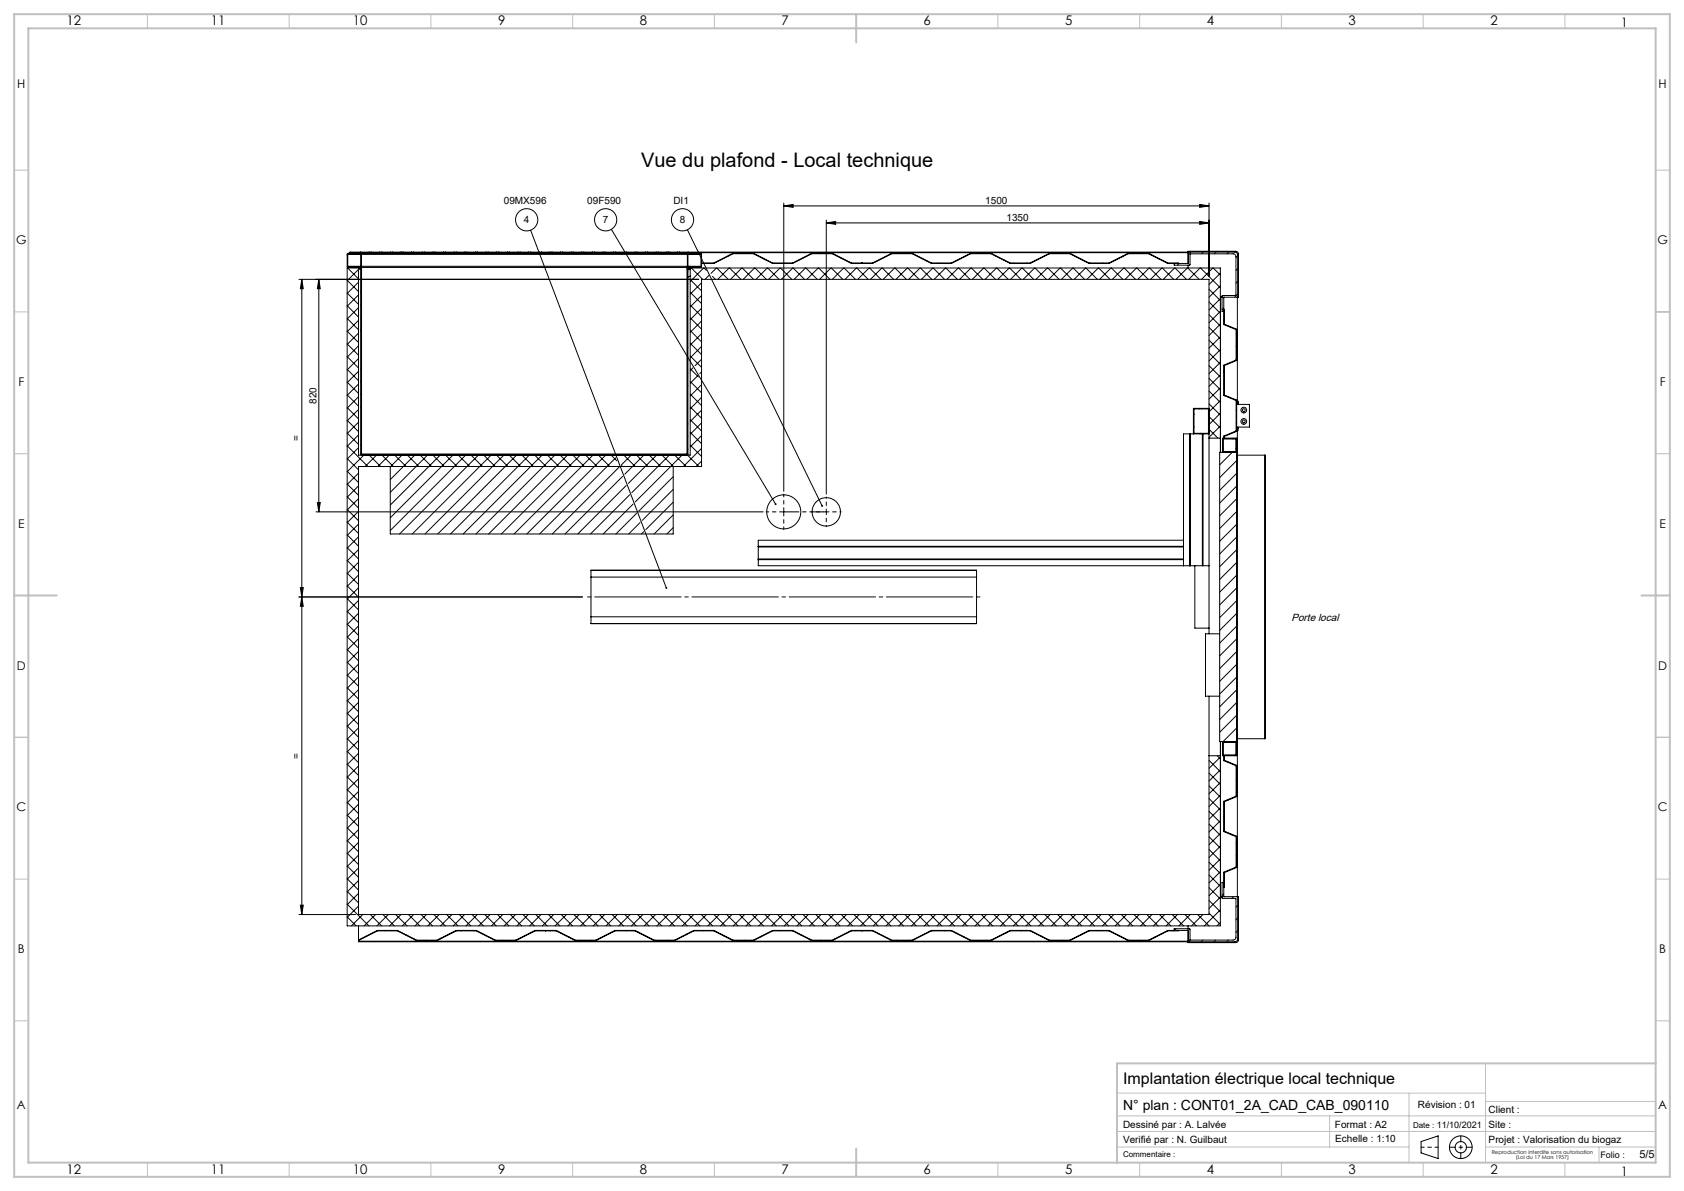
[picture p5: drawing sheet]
<svg xmlns="http://www.w3.org/2000/svg" width="594mm" height="420mm" viewBox="0 0 594 420" stroke-linecap="round" stroke-linejoin="round" font-family="sans-serif">
<g fill="none" stroke="#000" stroke-width=".35">
<path d="M276.5 72.6l3.3-.5v1zM276.5 71.6v101.7M276.5 72.6h150M291.5 78.6l3.3-.5v1zM291.5 77.6v96.7M291.5 78.6h135M423.2 72.1l3.3 .5-3.3 .5zM423.2 78.1l3.3 .5-3.3 .5zM426.5 71.6v25.9M105.5 98.5h141M106.5 98.5v224M106.5 98.5l.5 3.3h-1z"/>
<path d="M112.5 98.5v82M112.5 98.5l.5 3.3h-1zM122.5 98.8l4 4M122.5 94.5v232h308v-65M122.5 94.5h4M122.5 94.5h.1M122.6 89.4l124.5-.1 .4 .4v4.2l-.4 .4h-124.2l-.4-.4zM122.6 94.5l3.9 3.8M122.7 89.7l.2-.2h4.2l.2 .2M122.7 93.9l.2 .2M122.7 89.7v4.2M122.7 89.7h4.6"/>
<path d="M122.7 93.9h4.6M122.7 89.8l-.2 .2M122.9 94.1l-.2 .2M123.2 89.3l-.2 .2M123.6 88.9l-.1 .1M126.5 94.3v66.2h117v-66h187v65M126.5 89.2v.1M126.5 94.9h.8M126.5 94.7h.8M126.5 95l-4 4M126.5 99.5l-4 4M127.1 89.3l.4 .4"/>
<path d="M127.2 88.9v.3M127.3 93.9l-.2 .2h-4.2M127.3 94.3v65.8l.4 .4M127.3 89.7v4.2M127.4 89.6l-.1 .1M127.5 93.9l-.4 .4M127.5 94.3v65.8l.2 .2M127.5 89.7v4.2M127.5 89.7h115M127.5 93.9h115M127.5 94.9h.1M127.5 94.7h.1"/>
<path d="M127.5 94.3v65.8M130.2 88.9v.3M131 88.9v.3M134 88.9v.3M134.7 88.9v.3M137.7 88.9v.3M138.5 88.9v.3M141.5 88.9v.3M141.5 88.9v.1M141.9 89.2v.1M142.2 88.9v.3M143 89.2v.1"/>
<path d="M145.2 88.9v.3M146 89l-.3 .2M146 88.9v.3M149 88.9v.3M149.7 88.9v.3M152.7 88.9v.3M153.5 88.9v.3M156.5 88.9v.3M157.2 88.9v.3M160.2 88.9v.3M161 88.9v.3M164 88.9v.3"/>
<path d="M164.7 88.9v.3M167.7 88.9v.3M168.5 88.9v.3M168.5 88.9l-.3 .3M171.5 88.9v.3M172.2 88.9v.3M175.2 88.9v.3M176 88.9v.3M179 88.9v.3M179.7 88.9v.3M182.7 88.9v.3M183.5 88.9v.3"/>
<path d="M184.4 89.2v.1M185.5 89.2v.1M186.5 88.9v.3M187.2 81.2l47.8 126.1M187.2 88.9v.3M190.2 88.9v.3M191 88.9v.3M194 88.9v.3M194.7 88.9v.3M197.7 88.9v.3M198.5 88.9v.3M201.5 88.9v.3"/>
<path d="M202.2 88.9v.3M205.2 88.9v.3M206 88.9v.3M209 88.9v.3M209.7 88.9v.3M212.7 88.9v.3M213.5 88.9v.3M215.6 80.9l58 96.9M216.5 88.9v.3M217.2 88.9v.3M220.2 88.9v.3M221 88.9v.3"/>
<path d="M224 88.9v.3M224.7 88.9v.3M226.9 89.2v.1M227.7 88.9v.3M228 89.2v.1M228.5 88.9v.3M231.5 88.9v.3M232.2 88.9v.3M235.2 88.9v.3M235.8 88.9l-.3 .3M236 88.9v.3M239 88.9v.3"/>
<path d="M239.7 88.9v.3M242.4 94.3v65.8M242.4 94.9h.1M242.4 94.7h.1M242.5 93.9l.4 .4M242.5 94.3v65.8l-.2 .2M242.5 89.7v4.2M242.5 95h-.1M242.5 97.8l-.1 .1M242.5 81l47.5 97.4M242.7 95.6l-.2 .2M242.7 93.9l.2 .2h4.2l.2-.2"/>
<path d="M242.7 89.7l.2-.2h4.2l.2 .2M242.7 94.3v65.8l-.4 .4M242.7 89.7v4.2M242.7 89.7h4.6M242.7 93.9h4.6M242.7 94.9h.8M242.7 94.7h.8M242.7 88.9v.3M242.9 89.3l-.4 .4M243.5 98.6l4 4M243.5 97.4l-.8 .3M243.7 94.5l-.2 .3"/>
<path d="M243.9 94.5l4 4M244.1 94.1l-.2 .2M246.5 88.9v.3h-123v-.3h295.6M246.5 89.1h172.6M247.3 89.7v4.2M247.5 92.9h4.3l6.8-3.4h7.1l6.8 3.4h7.1l6.8-3.4h7.1l6.8 3.4h7.5l6.8-3.4h7.1l6.8 3.4h7.1l6.8-3.4h7.1l6.8 3.4h7.1l6.8-3.4h7.1l6.8 3.4h7.1l6.8-3.4h7.1l6.8 3.4h7.1l.2-.2 .1-3.8h16.3a1 1 0 0 1 1 1v14.7l-.2 .2M247.5 92.7h4.3l6.8-3.4h7.2l6.8 3.4h7l6.8-3.4h7.2l6.8 3.4h7.4l6.8-3.4h7.2l6.8 3.4h7l6.8-3.4h7.2l6.8 3.4h7l6.8-3.4h7.2l6.8 3.4h7l6.8-3.4h7.2l6.8 3.4 3.7 .2M247.5 99.7l-4 4M248.2 94.5l-4.7 4.7M248.4 94.5l.8 .8M250 92.7l-.2 .2M250 97.1l-1.3 1.4"/>
<path d="M251.3 97.5l1.1 1M252.7 94.5l-1.9 1.9M252.8 94.5l4 4M257.2 94.5l-4 4M257.2 90l-.4 .4M257.3 94.5l4 4M261.7 94.5l-4 4M261.8 94.5l4 4M262.4 89.3l-.2 .2M266.2 94.5l-4 4M266.3 94.5l4 4M266.5 89.7l-.1 .1"/>
<path d="M269.5 91.2l-.1 .1M270.6 94.5l-4 4M270.8 94.5l4 4M272.5 92.7l-.2 .1M275.1 94.5l-4 4M275.3 94.5l4 4M276.9 92.7l-.2 .2M279.6 94.5l-4 4M279.8 94.5l4 4M283.3 90.9l-.4 .3M284.1 94.5l-4 4M284.3 94.5l4 4"/>
<path d="M288.6 94.5l-4 4M288.8 94.5l4 4M289.3 89.3l-.1 .2M293.1 94.5l-4 4M293.3 94.5l4 4M293.7 89.4l-.1 .1M296.7 90.9l-.1 .1M297.6 94.5l-4 4M297.7 94.5l4 4M299.7 92.4l-.1 .1M302.1 94.5l-4 4M302.2 94.5l4 4"/>
<path d="M303.8 92.7l-.1 .2M304.1 92.7v.2M306.6 94.5l-4 4M306.7 94.5l4 4M308.9 92.2l-.4 .3M311.1 94.5l-4 4M311.2 94.5l4 4M315.5 94.5l-4 4M315.7 94.5l4 4M316.3 89.3l-.2 .2M320 94.5l-4 4M320.2 94.5l4 4"/>
<path d="M320.7 89.3l-.1 .2M324.1 90.5l-.1 .1M324.5 94.5l-4 4M324.7 94.5l4 4M327.1 92l-.2 .1M329 94.5l-4 4M329.2 94.5l4 4M330.8 92.7l-.2 .2M333.5 94.5l-4 4M333.7 94.5l4 4M335.3 92.7l-.2 .2M338 94.5l-4 4"/>
<path d="M338.2 94.5l4 4M342.5 94.5l-4 4M342.6 94.5l4 4M343.2 89.3l-.2 .2M347 94.5l-4 4M347.1 94.5l4 4M347.7 89.3l-.2 .2M351.3 90.2l-.1 .1M351.5 94.5l-4 4M351.6 94.5l4 4M354.3 91.7l-.1 .1M356 94.5l-4 4"/>
<path d="M356.1 94.5l4 4M357.7 92.7l-.1 .2M360.5 94.5l-4 4M360.6 94.5l4 4M362.2 92.7l-.1 .2M364.9 94.5l-4 4M365.1 94.5l4 4M369.4 94.5l-4 4M369.6 94.5l4 4M370.1 89.3l-.3 .4M373.9 94.5l-4 4M374.1 94.5l4 4"/>
<path d="M374.6 89.3l-.1 .2M378.4 94.5l-4 4M378.5 89.9l-.1 .1M378.6 94.5l4 4M381.5 91.4l-.1 .1M382.9 94.5l-4 4M383.1 94.5l4 4M384.7 92.7l-.2 .2M387.4 94.5l-4 4M387.5 94.5l4 4M389.2 92.7l-.2 .2M391.9 94.5l-4 4"/>
<path d="M392 94.5l4 4M396.2 90.2l-.4 .4M396.4 94.5l-4 4M396.5 94.5l4 4M400.9 94.5l-4 4M401 94.5l4 4M401.6 89.3l-.2 .2M405.4 94.5l-4 4M405.5 94.5l4 4M405.8 89.6l-.2 .1M408.7 91.1l-.1 .1M409.8 94.5l-4 4"/>
<path d="M410 94.5l4 4M411.7 92.6l-.1 .1M414.2 92.9v.6h5.5l.2-4h15.1a1 1 0 0 1 1 1v13.5l-4.9 .3v5.5h.6M414.3 94.5l-4 4M414.5 94.5l4 4M415.9 92.9l-.6 .6M418.8 94.5l-4 4M419 94.5l4 4M419.1 92.9v-4.3h16.8a1 1 0 0 1 1 1v15.2h-5l-.2 .2v9.4l4.3 1.9v10.6l-4.3 1.9v10.6l4.3 1.9v10.6l-4.3 1.9v.7M419.1 93.5v1M419.9 88.9l-.7 .8M423.3 94.5l-4 4"/>
<path d="M423.5 94.5l7 7M424.4 88.9l-.6 .6M427.8 94.5l-4 4M428 94.5l2.5 2.5M428.9 88.9l-.6 .6M430.5 96.3l-4 4M433.4 88.9l-.6 .6M436.6 90.2l-.6 .6M436.6 94.7l-.6 .6M436.6 99.2l-.6 .6M122.5 116.8l4 4M122.5 112.3l4 4"/>
<path d="M122.5 107.8l4 4M122.5 103.3l4 4M126.5 104l-4 4M126.5 108.5l-4 4M126.5 113l-4 4M126.5 117.5l-4 4M127.5 103l-.2 .2M127.5 107.5l-.2 .2M127.5 112l-.2 .2M127.5 116.5l-.2 .2M242.7 100l-.2 .2M242.7 104.5l-.2 .2"/>
<path d="M242.7 109l-.2 .2M243.5 116.6l4 4M243.5 112.1l4 4M243.5 107.6l4 4M243.5 103.1l4 4M247.5 104.2l-4 4M247.5 108.7l-4 4M247.5 113.2l-4 4M247.5 117.7l-4 4M426.5 120l4 4M426.5 115.5l4 4M426.5 111l4 4"/>
<path d="M426.5 106.5l4 4M426.5 102l4 4M430.5 104.8h.6M430.5 114.3l-4 4M430.5 118.8l-4 4M430.5 100.8l-4 4M430.5 105.3l-4 4M430.5 109.8l-4 4M430.5 104.8v54.7M431.6 104.2l-.5 .5M431.7 109.1h.2v5.2l4.3 1.9v10.9l-4.3 1.9v10.3l4.3 1.9v10.9l-4.3 1.8v.6M431.7 108.6l-.6 .6"/>
<path d="M431.9 112.9l-.2 .2M434 115.2l-.1 .2M436.2 117.5l-.2 .2M436.5 104.8v36.7M436.6 103.7l-1.1 1.1M122.5 139.2l4 4M122.5 134.8l4 4M122.5 130.3l4 4M122.5 125.8l4 4M122.5 121.3l4 4M126.5 130.9l-4 4M126.5 135.4l-4 4"/>
<path d="M126.5 139.9l-4 4M126.5 122l-4 4M126.5 126.4l-4 4M127.5 129.9l-.2 .2M127.5 134.4l-.2 .2M127.5 138.9l-.2 .2M242.7 122.5l-.2 .2M242.7 127l-.2 .2M242.7 131.5l-.2 .2M242.7 136l-.2 .2M243.5 139l4 4M243.5 134.5l4 4"/>
<path d="M243.5 130l2.8 2.9M243.5 125.5l4 4M243.5 121l4 4M244.4 129.7l-.9 1M246.1 132.5l-2.6 2.7M247.5 122.2l-4 4M247.5 126.7l-2.3 2.3M247.5 131.2l-.7 .6M247.5 135.7l-4 4M426.5 137.9l4 4M426.5 133.4l4 4M426.5 128.9l4 4"/>
<path d="M426.5 124.4l4 4M430.5 123.3l-4 4M430.5 127.8l-4 4M430.5 132.3l-4 4M430.5 136.8l-4 4M431.9 130.9l-.2 .2M431.9 135.4l-.2 .2M432.2 139.5l-.1 .1M435.6 127.2l-.4 .3M436.2 122l-.2 .2M436.2 126.5l-.2 .2M122.5 157.2l7.3 7.3"/>
<path d="M122.5 152.7l4 4M122.5 148.2l4 4M122.5 143.7l4 4M126.5 157.9l-4 4M126.5 144.4l-4 4M126.5 148.9l-4 4M126.5 153.4l-4 4M127.5 156.9l-.2 .2M127.5 143.4l-.2 .2M242.7 158.4l-.2 .2M242.7 149.4l-.2 .2M242.7 153.9l-.2 .2"/>
<path d="M243.5 157l4 4M243.5 152.5l4 4M243.5 148l4 4M243.5 143.5l4 4M247.5 153.6l-4 4M247.5 158.1l-6.4 6.4M247.5 140.1l-4 4M247.5 144.6l-4 4M247.5 149.1l-4 4M419.6 153v46.5M419.7 153v46.5M419.8 153v46.5"/>
<path d="M421 145.9l.2 .2M421 150.4l.2 .2M421.2 144.2h5.1v8.6h-5.1zM421.2 146.1l-.2 .1M421.2 150.5l-.2 .2M423.2 153l.2-.2 .2 .2M423.2 144l-.2 .2M423.6 144l.2 .2M424.1 153v46.5M424.2 153v46.5M424.3 153v46.5M426.3 151.2l3.3 3.3"/>
<path d="M426.3 146.7l4.2 4.2M426.5 142.4l4 4M426.5 144h-5.5v9M426.5 153h-9v46.5M426.5 154.5h4M430.5 141.2l-4.2 4.2M430.5 145.7l-4.2 4.2M430.5 150.2l-4 4M431.2 159.5v-5h5v112h-5v-5M431.5 154.8h4.4v4.4h-4.4zM431.5 158.1l-.3 .3M434.9 159.2l-4.7 4.7"/>
<path d="M435.2 154.5l-.3 .3M435.4 140.8l-.1 .1M436.2 144.5l-.2 .2M436.2 149l-.2 .2M436.2 157.9l-.3 .3M436.2 141.5h.5v.6M436.2 159.5h-6v102h6M436.2 142.6h4.5v8h-4.5M436.2 151.1h.5M436.2 142.1h.5M436.5 151.7l-.1 9.4M436.7 151.1v.6h-.5"/>
<path d="M436.7 142.1v.5M436.7 150.6v.5M112 177.2h1l-.5 3.3zM122.5 179.7l4 4M122.5 175.2l4 4M122.5 170.7l4 4M122.5 166.2l4 4M122.5 161.7l4 4M126.5 166.9l-4 4M126.5 171.3l-4 4M126.5 175.8l-4 4M127.5 160.1l.1 .2"/>
<path d="M127.5 160.1l.2 .2M127.5 160.1h114.9M127.7 160.3h114.6M128.5 160.3l-6 6.1M130.3 160.5l4 4M133 160.3l-4.2 4.2M134.7 160.5l4 4M137.5 160.3l-4.2 4.2M137.7 164.5v23.8h99.8v-23.8M139.2 160.5l4 4M141.8 160.5l-4.1 4.1M143.7 160.5l4 4"/>
<path d="M146.3 160.5l-8.6 8.6M148.2 160.5l4 4M151 160.3l-13.3 13.3M152.7 160.5l4 4M155.5 160.3l-17.8 17.8M157.2 160.5l4 4M159.9 160.3l-22.2 22.3M161.7 160.5l4 4M164.4 160.3l-26.7 26.8M166.2 160.5l4 4M168.7 160.5l-27.8 27.8M170.7 160.5l4 4"/>
<path d="M173.2 160.5l-27.8 27.8M175.2 160.5l4 4M177.9 160.3l-28 28M179.6 160.5l4 4M182.4 160.3l-28 28M184.1 160.5l4 4M186.9 160.3l-28 28M188.6 160.5l4 4M191.4 160.3l-28 28M193.1 160.5l4 4M195.7 160.5l-27.8 27.8M197.6 160.5l4 4"/>
<path d="M200.2 160.5l-27.8 27.8M202.1 160.5l4 4M204.8 160.3l-28 28M206.6 160.5l4 4M209.3 160.3l-28 28M211.1 160.5l4 4M213.8 160.3l-28 28M215.6 160.5l2 2M217.2 161.5l-26.9 26.8M218.3 160.3l-.4 .4M218.4 164.7l-23.6 23.6M219.3 164.2l.3 .3"/>
<path d="M219.6 168l-20.3 20.3M220.1 160.5l4 4M220.9 171.2l-17.1 17.1M222.1 174.5l-13.8 13.8M222.6 160.5l-3.4 3.4M223.3 177.8l-10.5 10.5M224.5 160.5l4 4M227.1 160.5l-6.7 6.7M229 160.5l4 4M231.8 160.3l-10.2 10.2M233.5 160.5l4 4M236.3 160.3l-13.4 13.4"/>
<path d="M237.5 168.1l-12.2 12.1M237.5 172.6l-10.9 10.9M237.5 177.1l-9.7 9.7M238 160.5l4 4M240.8 160.3l-16.7 16.7M242.4 160.1v.2M242.4 160.1l-.1 .2M242.5 160.5l4 4M247.5 162.6l-2 1.9M436.2 166.9l-6 6M436.2 171.4l-6 6M436.2 175.9l-6 6"/>
<path d="M436.2 160.5h10v100h-10M436.2 161.1h.2M436.2 162h.2M436.2 162.5h.2M436.4 162.2l-6.2 6.2M436.4 161.1v.9M436.4 162v97.1M111.5 180.5h157.7M122.5 197.6l4 4M122.5 193.1l4 4M122.5 188.6l4 4M122.5 184.1l4 4"/>
<path d="M126.5 184.8l-4 4M126.5 189.3l-4 4M126.5 193.8l-4 4M126.5 198.3l-4 4M126.5 180.3l-4 4M224.6 181l-7.3 7.3M225.8 184.3l-4.1 4M227 187.5l-.8 .8M237.5 181.6l-6.8 6.7M237.5 186.1l-2.3 2.2M267.5 197.4h150M267.5 197.3h150"/>
<path d="M267.5 197.2h150M267.5 192.9h150M267.5 192.8h150M267.5 192.7h150M276.2 180.5h.5M276.5 180.3v.5M291.2 180.5h.5M291.5 180.3v.5M417.5 190.5h-150v9h159M421.5 199.5v22h5M436.2 180.4l-6 6M436.2 184.9l-6 6"/>
<path d="M436.2 189.4l-6 6M436.2 193.9l-6 6M436.2 198.3l-6 6M105.5 210.5h100M106 207.2h1l-.5 3.3zM106.5 210.5l.5 3.3h-1zM122.5 215.6l4 4M122.5 211.1l4 4M122.5 206.6l4 4M122.5 202.1l4 4M126.5 216.2l-4 4M126.5 211.8l-4 4"/>
<path d="M126.5 202.8l-4 4M126.5 207.3l-4 4M208.5 201.1h136v18.8h-136zM208.5 217.5h136M208.5 203.5h136M436.2 202.8l-6 6M436.2 207.3l-6 6M436.2 211.8l-6 6M436.2 216.3l-6 6M122.5 238l4 4M122.5 233.5l4 4M122.5 229l4 4"/>
<path d="M122.5 224.6l4 4M122.5 220.1l4 4M126.5 220.7l-4 4M126.5 225.2l-4 4M126.5 229.7l-4 4M126.5 234.2l-4 4M126.5 238.7l-4 4M426.5 223.5v-125h-179v66h-121v158h300v-77M430.2 223.5h-5v22h5M436.2 220.8l-6 6M436.2 225.3l-6 6M436.2 229.8l-6 6"/>
<path d="M436.2 234.3l-6 6M436.2 238.8l-6 6M122.5 256l4 4M122.5 251.5l4 4M122.5 247l4 4M122.5 242.5l4 4M126.5 243.2l-4 4M126.5 247.7l-4 4M126.5 252.2l-4 4M126.5 256.7l-4 4M436.2 243.2l-6 6M436.2 247.7l-6 6"/>
<path d="M436.2 252.2l-6 6M436.2 256.7l-5 5M436.2 259.1h.2M436.2 258.5h.2M436.2 260h.2M436.4 259.1v.9M436.4 260l.1 56.2M122.5 278.4l4 4M122.5 273.9l4 4M122.5 269.5l4 4M122.5 265l4 4M122.5 260.5l4 4"/>
<path d="M126.5 274.6l-4 4M126.5 279.1l-4 4M126.5 261.1l-4 4M126.5 265.6l-4 4M126.5 270.1l-4 4M426.5 277.1l4 4M426.5 272.6l4 4M426.5 268.1l4 4M426.5 266.5h4M429.3 266.5l1.2 1.1M430.5 271.5l-4 4M430.5 275.9l-4 4"/>
<path d="M430.5 267l-4 4M430.5 261.5v54.7M431.5 261.8h4.4v4.4h-4.4zM431.5 265.9l-.3 .3M431.7 266.5v1.8l4.3 1.8v10.6l-4.3 1.9v10.6l4.3 1.9v10.6l-4.3 1.9v8.4l.2 .2h5v15.2a1 1 0 0 1-1 1h-16.8v-4.3M431.9 266.5v1.6l4.3 1.9v10.9l-4.3 1.8v10.3l4.3 1.9v10.9l-4.3 1.9v5.2h-.2M433.2 268.7l-.1 .1M435.7 266.2l-.3 .3M436.2 265.7l-.3 .3M436.2 270.2l-.2 .2M436.2 274.7l-.2 .2M436.2 279.2l-.2 .2"/>
<path d="M436.2 261.2l-.6 .6M122.5 296.4l4 4M122.5 291.9l4 4M122.5 287.4l4 4M122.5 282.9l4 4M126.5 283.6l-4 4M126.5 288.1l-4 4M126.5 292.6l-4 4M126.5 297.1l-4 4M426.5 299.6l4 4M426.5 295.1l4 4M426.5 290.6l4 4"/>
<path d="M426.5 286.1l4 4M426.5 281.6l4 4M430.5 280.4l-4 4M430.5 284.9l-4 4M430.5 289.4l-4 4M430.5 293.9l-4 4M430.5 298.4l-4 4M431.9 283.5l-.2 .2M431.9 288l-.2 .2M431.9 292.5l-.2 .2M433.6 281.8l-.3 .3M434.6 294.2l-.1 .2"/>
<path d="M436.2 297.1l-.2 .2M106 319.2h1l-.5 3.3zM122.5 318.8l7.6 7.7M122.5 314.4l4 4M122.5 309.9l4 4M122.5 305.4l4 4M122.5 300.9l4 4M126.5 301.6l-4 4M126.5 306l-4 4M126.5 310.5l-4 4M126.5 315l-4 4M126.5 319.5l-4 4"/>
<path d="M426.5 317.5l4 4M426.5 313l4 4M426.5 308.5l4 4M426.5 304l4 4M430.5 316.2h.6M430.5 302.9l-4 4M430.5 307.4l-4 4M430.5 311.9l-4 4M430.5 316.4l-4 4M431.1 311.2v.1M431.7 311.2h-.6v5.5l4.9 .3v13.5a1 1 0 0 1-1 1h-15.1l-.2-4h-5.5v.6M431.7 315.2l-.6 .6"/>
<path d="M431.9 310.5l-.2 .2M435.1 316.2l-.6 .6M436.2 301.6l-.2 .2M436.4 316.2l.2 .2v14.7a1 1 0 0 1-1 1h-16.3l-.1-3.8-.2-.2h-7.1l-6.8 3.4h-7.1l-6.8-3.4h-7.1l-6.8 3.4h-7.1l-6.8-3.4h-7.1l-6.8 3.4h-7.1l-6.8-3.4h-7.1l-6.8 3.4h-7.1l-6.8-3.4h-7.5l-6.8 3.4h-7.1l-6.8-3.4h-7.1l-6.8 3.4h-7.1l-6.8-3.4h-7.1l-6.8 3.4h-7.1l-6.8-3.4h-7.1l-6.8 3.4h-7.1l-6.8-3.4h-7.5l-6.8 3.4h-7.1l-6.8-3.4h-7.1l-6.8 3.4h-7.1l-6.8-3.4h-7.1l-6.6 3.4M436.6 319.2l-.6 .6M105.5 322.5h20M122.5 323.3l3.1 3.2M126.5 331.9v.2h292.6M126.5 326.5v5.4M126.5 331.9h292.6M128 322.5l-4 4M129.5 329.9l-.3 .4"/>
<path d="M130.6 322.5l4 4M132.5 322.5l-4 4M135.1 322.5l4 4M135.8 328.1l-.1 .2M136.9 322.5l-4 4M139.6 322.5l4 4M140.2 328.3l6.8 3.4h7.2l6.8-3.4h7l6.8 3.4h7.2l6.8-3.4h7.4l6.8 3.4h7.2l6.8-3.4h7l6.8 3.4h7.2l6.8-3.4h7l6.8 3.4h7.2l6.8-3.4h7l6.8 3.4h7.2l6.8-3.4h7.4l6.8 3.4h7.2l6.8-3.4h7l6.8 3.4h7.2l6.8-3.4h7l6.8 3.4M140.2 328.3h-7l-6.7 3.4M140.3 328.2l-.1 .1M141.4 322.5l-4 4M143.3 329.7l-.2 .1M144.1 322.5l4 4"/>
<path d="M145.9 322.5l-4 4M146.2 331.2l-.1 .1M148.6 322.5l4 4M150.4 331.5l-.2 .2M150.4 322.5l-4 4M153.1 322.5l4 4M154.9 322.5l-4 4M155.6 330.8l-.4 .4M157.6 322.5l4 4M159.4 322.5l-4 4M162 322.5l4 4M162.8 328.1l-.2 .2"/>
<path d="M163.9 322.5l-4 4M166.5 322.5l4 4M167.3 328.1l-.2 .2M168.4 322.5l-4 4M170.5 329.4l-.1 .1M171 322.5l4 4M172.9 322.5l-4 4M173.5 330.9l-.1 .1M175.5 322.5l4 4M177.3 331.5l-.2 .2M177.4 322.5l-4 4M180 322.5l4 4"/>
<path d="M181.8 331.5l-.2 .2M181.8 322.5l-4 4M184.5 322.5l4 4M186.3 322.5l-4 4M189 322.5l4 4M189.7 328.1l-.1 .2M190.8 322.5l-4 4M192.5 328.1v.2M193.5 322.5l4 4M194.2 328.1l-.2 .2M195.3 322.5l-4 4M197.9 328.9l-.2 .2"/>
<path d="M198 322.5l4 4M199.8 322.5l-4 4M200.8 330.5l-.1 .1M202.5 322.5l4 4M204.2 331.5l-.1 .2M204.3 322.5l-4 4M206.9 322.5l4 4M208.7 331.5l-.1 .2M208.8 322.5l-4 4M211.4 322.5l4 4M213.3 322.5l-4 4M215.9 322.5l4 4"/>
<path d="M216.4 328.4l-.4 .3M217.8 322.5l-4 4M220.4 322.5l4 4M221.1 328.1l-.1 .2M222.3 322.5l-4 4M224.9 322.5l4 4M225.1 328.7l-.1 .1M226.7 322.5l-4 4M228.1 330.2l-.2 .1M229.4 322.5l4 4M231.2 331.5l-.2 .2M231.2 322.5l-4 4"/>
<path d="M233.9 322.5l4 4M235.7 331.5l-.2 .2M235.7 322.5l-4 4M238.4 322.5l4 4M240.2 322.5l-4 4M242.4 329.3l-.3 .3M242.9 322.5l4 4M244.7 322.5l-4 4M247.4 322.5l4 4M248.1 328.1l-.2 .2M249.2 322.5l-4 4M251.8 322.5l4 4"/>
<path d="M252.3 328.4l-.1 .1M253.7 322.5l-4 4M255.3 329.9l-.1 .1M256.3 322.5l4 4M258.2 322.5l-4 4M258.3 331.4l-.1 .1M260.8 322.5l4 4M262.6 331.5l-.2 .2M262.7 322.5l-4 4M265.3 322.5l4 4M267.2 322.5l-4 4M268.5 330.1l-.4 .4"/>
<path d="M269.8 322.5l4 4M271.6 322.5l-4 4M274.3 322.5l4 4M275 328.1l-.1 .2M276.1 322.5l-4 4M278.8 322.5l4 4M279.5 328.1l-.1 .2M280.6 322.5l-4 4M282.5 329.6l-.1 .1M283.3 322.5l4 4M285.1 322.5l-4 4M285.5 331.1l-.1 .1"/>
<path d="M287.8 322.5l4 4M289.5 331.5l-.1 .2M289.6 322.5l-4 4M292.3 322.5l4 4M294.1 322.5l-4 4M294.6 331l-.4 .4M296.7 322.5l4 4M298.6 322.5l-4 4M301.2 322.5l4 4M302 328.1l-.2 .2M303.1 322.5l-4 4M304.1 328.1v.2"/>
<path d="M305.7 322.5l4 4M306.5 328.1l-.2 .2M307.6 322.5l-4 4M309.9 329.2l-.1 .1M310.2 322.5l4 4M312.1 322.5l-4 4M312.9 330.7l-.1 .1M314.7 322.5l4 4M316.5 331.5l-.2 .2M316.5 322.5l-4 4M319.2 322.5l4 4M321 331.5l-.2 .2"/>
<path d="M321 322.5l-4 4M323.7 322.5l4 4M325.5 322.5l-4 4M328.2 322.5l4 4M328.9 328.1l-.2 .2M330 322.5l-4 4M332.7 322.5l4 4M333.4 328.1l-.2 .2M334.5 322.5l-4 4M337.1 328.9l-.1 .1M337.2 322.5l4 4M339 322.5l-4 4"/>
<path d="M340.1 330.4l-.1 .1M341.6 322.5l4 4M343.4 331.5l-.1 .2M343.5 322.5l-4 4M346.1 322.5l4 4M347.9 331.5l-.1 .2M348 322.5l-4 4M350.6 322.5l4 4M352.5 322.5l-4 4M355.1 322.5l4 4M355.4 328.6l-.4 .4M357 322.5l-4 4"/>
<path d="M359.6 322.5l4 4M360.3 328.1l-.1 .2M361.4 322.5l-4 4M364.1 322.5l4 4M364.3 328.6l-.1 .1M365.9 322.5l-4 4M367.3 330.1l-.1 .1M368.6 322.5l4 4M370.4 331.5l-.2 .2M370.4 322.5l-4 4M373.1 322.5l4 4M374.9 331.5l-.2 .2"/>
<path d="M374.9 322.5l-4 4M377.6 322.5l4 4M379.4 322.5l-4 4M381.4 329.5l-.3 .3M382.1 322.5l4 4M383.9 322.5l-4 4M386.5 322.5l4 4M387.3 328.1l-.2 .2M388.4 322.5l-4 4M391 322.5l4 4M391.6 328.3l-.1 .1M392.9 322.5l-4 4"/>
<path d="M394.6 329.8l-.2 .1M395.5 322.5l4 4M397.4 322.5l-4 4M397.5 331.3l-.1 .1M400 322.5l4 4M401.8 331.5l-.2 .2M401.9 322.5l-4 4M404.5 322.5l4 4M406.3 322.5l-4 4M407.5 330.4l-.4 .3M409 322.5l4 4M410.8 322.5l-4 4"/>
<path d="M413.5 322.5l4 4M414.8 327.5l-.7 .8M415.3 322.5l-4 4M415.7 328.1l-3.7 .2-6.8 3.4h-7.2l-6.8-3.4h-7l-6.8 3.4h-7.2M418 322.5l4 4M419.1 326.5v1M419.3 327.5l-.6 .6M419.8 322.5l-4 4M419.8 331.5l-.6 .6M422.5 322.5l4 4M424.3 331.5l-.6 .6M424.3 322.5l-4 4"/>
<path d="M426.5 322l4 4M428.8 331.5l-.6 .6M430.5 320.8l-5.7 5.7M430.5 325.3l-1.2 1.2M433.3 331.5l-.6 .6M436.6 323.7l-.6 .6M436.6 328.2l-.6 .6M501.3 402.6l6-2v8l-6-2z"/>
<circle cx="185.8" cy="77.5" r="3.9"/>
<circle cx="213.6" cy="77.5" r="3.9"/>
<circle cx="240.7" cy="77.5" r="3.9"/>
<circle cx="438.7" cy="148.6" r="1"/>
<circle cx="438.7" cy="144.6" r="1"/>
<circle cx="438.7" cy="144.6" r=".5"/>
<circle cx="438.7" cy="148.6" r=".5"/>
<circle cx="276.5" cy="180.5" r="6"/>
<circle cx="291.5" cy="180.5" r="5"/>
<circle cx="515.3" cy="404.6" r="4"/>
<circle cx="515.3" cy="404.6" r="2"/>
</g>
<path d="M515.3 400.6v8M519.3 404.6h-8" fill="none" stroke="#000" stroke-width=".35" stroke-dasharray="30.5 1.3 1.3 1.3" stroke-dashoffset="28.4"/>
<path d="M501.3 404.6h6" fill="none" stroke="#000" stroke-width=".35" stroke-dasharray="30.5 1.3 1.3 1.3" stroke-dashoffset="29.4"/>
<g fill="none" stroke="#c0c0c0" stroke-width=".35">
<path d="M52 5v5M102 5v5M152 5v5M202 5v5M252 5v5M352 5v5M402 5v5M452 5v5M502 5v5M552 5v5M5 60h5M584 60h5"/>
<path d="M5 110h5M584 110h5M5 160h5M584 160h5M5 260h5M584 260h5M5 310h5M584 310h5M5 360h5M584 360h5M524 375v35M394 385.5h130"/>
<path d="M394 399h190M394 393.5h190M469 393.5v11M497 385.5v24.5M524 388.4h60M52 410v5M102 410v5M152 410v5M202 410v5M252 410v5M352 410v5M394 404.5h103"/>
<path d="M402 410v5M452 410v5M502 410v5M524 404.5h60M552 410v5M564 404.5v5.5"/>
</g>
<path d="M5 5h584v410h-584zM10 10h574v400h-574zM302 5v10M5 210h15M579 210h10M584 375h-190v35M302 405v10" fill="none" stroke="#c0c0c0" stroke-width=".7"/>
<path d="M346.5 210.5h-140" fill="none" stroke="#000" stroke-width=".35" stroke-dasharray="30.5 1.3 1.3 1.3" stroke-dashoffset="-3.3"/>
<path d="M291 180.5h-4.8M291.5 180v-4.7M291.5 181v4.8M292 180.5h4.7" fill="none" stroke="#000" stroke-width=".35" stroke-dasharray="30.5 1.3 1.3 1.3" stroke-dashoffset="30"/>
<path d="M276 180.5h-5.8M276.5 180v-5.7M276.5 181v5.8" fill="none" stroke="#000" stroke-width=".35" stroke-dasharray="30.5 1.3 1.3 1.3" stroke-dashoffset="29.5"/>
<path d="M277 180.5h13.5" fill="none" stroke="#000" stroke-width=".35" stroke-dasharray="30.5 1.3 1.3 1.3" stroke-dashoffset="25.6"/>
<g fill="#000">
<path d="M276.5 72.6l3.3-.5v1zM423.2 72.1l3.3 .5-3.3 .5zM291.5 78.6l3.3-.5v1zM423.2 78.1l3.3 .5-3.3 .5z"/>
<path d="M273.4 177.5l-.1 .5 .5 .1-.2-.3 .2 .3 .1-.5zM289.7 178.2v.4l.4 .1-.1-.3 .2 .3v-.6zM234.8 207.1v.4l.4 .1-.2-.3 .2 .3 .1-.5z"/>
<path d="M106 207.2h1l-.5 3.3zM106.5 98.5l.5 3.3h-1zM112 177.2h1l-.5 3.3zM112.5 98.5l.5 3.3h-1z"/>
<path d="M106.5 210.5l.5 3.3h-1zM106 319.2h1l-.5 3.3z"/>
</g>
<text font-size="7.1" x="226.2" y="58.9">Vue du plafond - Local technique</text>
<text font-size="5.6" x="396.2" y="382.1">Implantation électrique local technique</text>
<text font-size="4.9" x="396.2" y="391.4">N° plan : CONT01_2A_CAD_CAB_090110</text>
<g font-size="4.7">
<text x="23.4" y="9">12</text>
<text x="74.4" y="9">11</text>
<text x="124.4" y="9">10</text>
<text x="175.7" y="9">9</text>
<text x="225.7" y="9">8</text>
<text x="275.7" y="9">7</text>
<text x="325.7" y="9">6</text>
<text x="375.7" y="9">5</text>
<text x="425.7" y="9">4</text>
<text x="475.7" y="9">3</text>
<text x="525.7" y="9">2</text>
<text x="23.4" y="414">12</text>
<text x="74.4" y="414">11</text>
<text x="124.4" y="414">10</text>
<text x="175.7" y="414">9</text>
<text x="225.7" y="414">8</text>
<text x="275.7" y="414">7</text>
<text x="325.7" y="414">6</text>
<text x="375.7" y="414">5</text>
<text x="425.7" y="414">4</text>
<text x="475.7" y="414">3</text>
<text x="525.7" y="414">2</text>
</g>
<g font-size="4.6">
<text x="571.7" y="9.5">1</text>
<text x="571.7" y="414.5">1</text>
</g>
<g font-size="4.2">
<text x="6.1" y="31.2">H</text>
<text x="585.1" y="31.2">H</text>
<text x="5.7" y="86.1">G</text>
<text x="584.7" y="86.1">G</text>
<text x="6.5" y="136.2">F</text>
<text x="585.5" y="136.2">F</text>
<text x="6.4" y="186.2">E</text>
<text x="585.4" y="186.2">E</text>
<text x="5.9" y="236.2">D</text>
<text x="584.9" y="236.2">D</text>
<text x="5.8" y="286.2">C</text>
<text x="584.8" y="286.2">C</text>
<text x="6.3" y="336.2">B</text>
<text x="585.3" y="336.2">B</text>
<text x="5.9" y="391.2">A</text>
<text x="584.9" y="391.2">A</text>
</g>
<text font-size="3.9" x="578.3" y="408.3">5/5</text>
<text font-size="3.7" x="455.5" y="219.1">Porte local</text>
<g font-size="3.5">
<text x="177.7" y="71.8">09MX596</text>
<text x="207.2" y="71.8">09F590</text>
<text x="237.5" y="71.8">DI1</text>
<text x="347.5" y="71.8">1500</text>
<text x="355" y="77.8">1350</text>
<text x="184.8" y="78.6">4</text>
<text x="212.7" y="78.6">7</text>
<text x="239.8" y="78.6">8</text>
<text x="111.7" y="142.5" transform="rotate(-90 111.7 142.5)">820</text>
<text x="105.7" y="155.5" transform="rotate(-90 105.7 155.5)">=</text>
<text x="105.7" y="267.5" transform="rotate(-90 105.7 267.5)">=</text>
<text x="500.2" y="390.8">Révision : 01</text>
<text x="525.1" y="392.4">Client :</text>
<text x="396.2" y="397.8">Dessiné par : A. Lalvée</text>
<text x="470.9" y="397.7">Format : A2</text>
<text x="525.1" y="397.6">Site :</text>
<text x="396.2" y="402.9">Verifié par : N. Guilbaut</text>
<text x="471" y="402.8">Echelle : 1:10</text>
<text x="525.1" y="403">Projet : Valorisation du biogaz</text>
</g>
<text font-size="3.2" x="564.5" y="408.3">Folio :</text>
<g font-size="2.8">
<text x="498.4" y="397.6">Date : 11/10/2021</text>
<text x="396.2" y="408.1">Commentaire :</text>
</g>
<g font-size="1.9">
<text x="526.2" y="407.1">Reproduction interdite sans autorisation</text>
<text x="534.7" y="408.9">(Loi du 17 Mars 1957)</text>
</g>
</svg>
